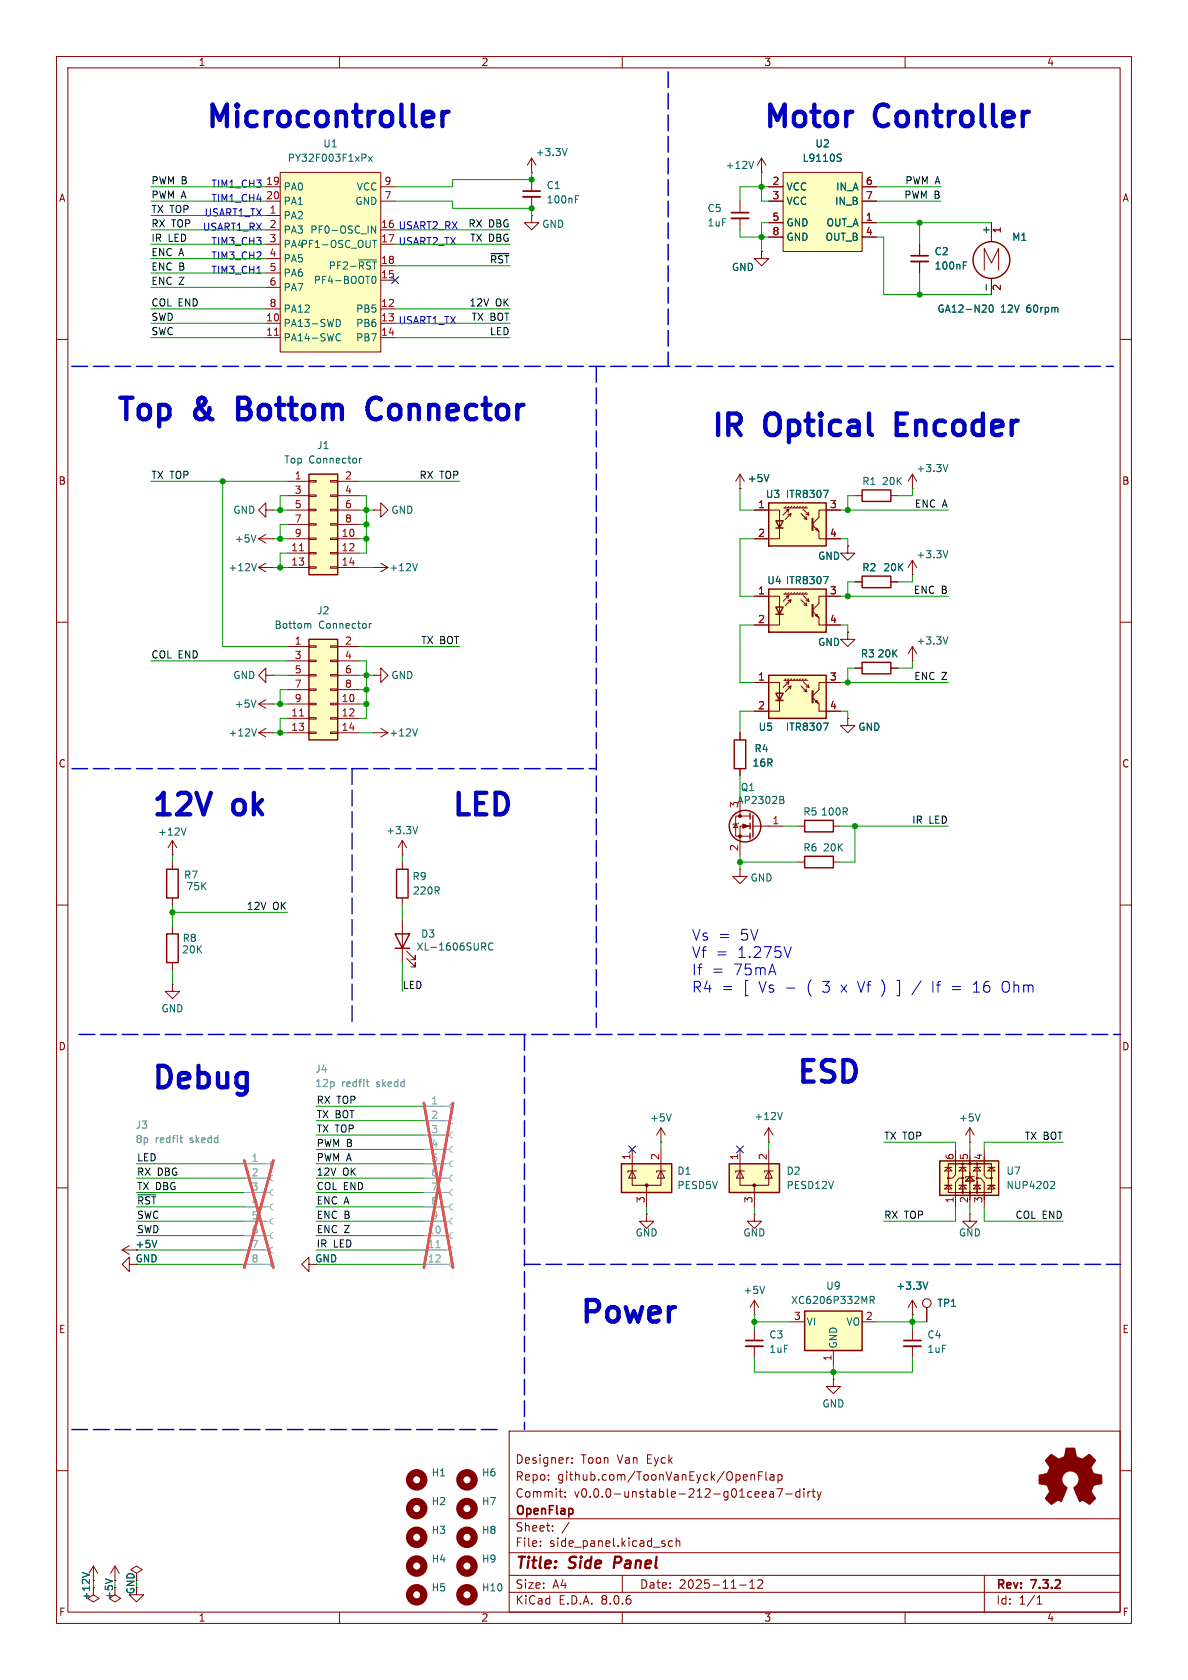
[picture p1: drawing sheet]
<svg xmlns="http://www.w3.org/2000/svg" width="210mm" height="297mm" viewBox="0 0 210 297" stroke-linecap="round" stroke-linejoin="round" font-family="sans-serif">
<g fill="none" stroke="#840000" stroke-width=".18">
<path d="M10 10h190v277h-190zM12 12h186v273h-186zM60 10v2M110 10v2M160 10v2M10 60h2M198 60h2M10 110h2M198 110h2M10 160h2M198 160h2M10 210h2"/>
<path d="M198 210h2M10 260h2M90 253h108v32h-108zM100.5 257.7h.1M101.1 258.5v.2M101.1 257.8v.1M198 260h2M90 278.5h108M90 274.5h108M90 268.5h108M95.5 273.2v.2M95.5 272.5v.1"/>
<path d="M97.7 270.5v.2M97.7 269.8v.1M98.8 263.7h.6M99.3 264.7h.1M99.9 264.5v.2M99.9 263.8v.1M100.6 269.1l-1.3 1.9M110 278.5v3M118.9 272.5l-.4-.1-.3 .3v.4l.1 .2h.6M119.5 272.5l.3-.1 .3 .1 .1 .9M119.5 271.9v1.5M132.5 279.7l.5-.4v1.5"/>
<path d="M132.7 260.7v1M132.7 260.8l.3-.1 .3 .1 .1 .9M134 279.4l.5-.1 .3 .1v.3l-.9 1.1h.9M134.1 260.9h.5M134.8 260.2h-.7v1.5M135 263.7l.4 .1 .1 .2-.7 .2M135.4 260.2v1.3l.2 .2M135.4 264.6l-.4 .1M136.1 263.8h.6l.1 .9M136.2 260.8h.5l.1 .9M136.8 264l-.5 .1a.29 .29 0 0 0-.3 .3 .29 .29 0 0 0 .3 .3l.5-.1M136.8 261l-.5 .1a.29 .29 0 0 0-.2 .3 .29 .29 0 0 0 .2 .3l.5-.1"/>
<path d="M137.3 263.2h1l-.6 1.5M137.5 260.8l.5-.1 .2 .3v.4l-.1 .2h-.6M137.5 260.7v1.5M138.9 264.1h1.1M141.4 263.8l-.4-.1-.3 .3v.4l.1 .2h.6M141.4 263.2v1.5M142.1 263.2v.1M142.1 263.7v1M142.8 263.7v1M143.2 263.7l-.2 .1-.2 .2M143.5 263.7h.6M143.8 263.2v1.3l.3 .2"/>
<path d="M144.5 263.7l.3 1M144.8 264.7l-.1 .3-.2 .2M145.2 263.7l-.4 1M174 278.5v6.5M60 285v2M90 281.5h108M110 285v2M130.8 280.2h1.1M132.5 280.8h.9M160 285v2M183.3 283.6h.9M183.3 282.5l.5-.4v1.5"/>
</g>
<path d="M108.7 275.2l-.2 2" fill="none" stroke="#840000" stroke-width=".4"/>
<path d="M128.9 205.7h8.9v5.1h-8.9z" fill="#ffffc2"/>
<path d="M128.9 205.7h8.9v5.1h-8.9z" fill="none" stroke="#840000" stroke-width=".25"/>
<g fill="#840000" stroke="#840000" stroke-width=".18">
<path d="M185.3 257.6l.6-.5 .8 .6a.62 .62 0 0 0 1.1 0l.2-.1a1.62 1.62 0 0 0 .4-1.4l.1-.2h1.5l.1 .8a.74 .74 0 0 0 .7 1l.5 .2 1.3-.9 1 1-.4 .7a.75 .75 0 0 0-.1 1.2l.2 .5 1.5 .3v1.5l-1.4 .3-.1 .1a1.23 1.23 0 0 0-.3 1.2l.7 1-.1 .1-1 1-.8-.6a.54 .54 0 0 0-.9 .1l-1.1-2.4a2.33 2.33 0 0 0 .9-1.9 1.54 1.54 0 0 0-2.5-.7 1.54 1.54 0 0 0 .4 2.5l-1 2.5a.69 .69 0 0 0-1.1 .1l-.6 .4-1.1-1.1 .8-1.2-.3-.5a.71 .71 0 0 0-.9-.8l-.7-.1v-1.5l.4-.1a1.11 1.11 0 0 0 1.3-.7 .72 .72 0 0 0-.2-1.2l-.4-.6z"/>
<circle cx="133.3" cy="209.5" r=".25"/>
</g>
<g fill="none" stroke="#840000" stroke-width=".18">
<path d="M94 38.1v1.3h1.2l-1.2 1.2-1.3-1.2h1.3M94 38.1h.1M94 30.5h.1M94 27.9v2.6M94 31.8v2M94 34.8v2M94 27.9l-.8 1.3M94 27.9l.7 1.3M130.8 207v2.6h5.1v-2.6M130.8 207l.6 1.3h-1.2zM130.8 203.2v3.8M131.6 207h-1.6v.3"/>
<path d="M133.3 209.6v3.8M135.9 207l.6 1.3h-1.2zM135.9 203.2v3.8M136.7 207h-1.6v.3M161.3 234.9v2.1M161.3 238v2"/>
</g>
<path d="M92.5 34.8h3M159.8 238h3" fill="none" stroke="#840000" stroke-width=".33"/>
<path d="M92.5 33.8h3M159.8 237h3" fill="none" stroke="#840000" stroke-width=".3"/>
<path d="M100.3 26.2l-.5 1.3M101.7 35.2h.4M101.7 34.6h.6" fill="none" stroke="#006464" stroke-width=".18"/>
<path d="M142.2 231.8h10.2v7h-10.2z" fill="#ffffc2"/>
<path d="M142.2 231.8h10.2v7h-10.2z" fill="none" stroke="#840000" stroke-width=".25"/>
<g fill="none" stroke="#840000" stroke-width=".18">
<path d="M134.6 44.5v1.2h1.3l-1.3 1.3-1.3-1.3h1.3M134.6 44.5h.1M116.8 199.4l-.7 1.3M116.8 199.4v2.5M116.8 199.4l.8 1.3M116.8 201.9h.1M133.3 214.6v1.3h1.3l-1.3 1.3-1.2-1.3h1.2M133.3 214.6h.1M133.3 232.4h.1M133.3 229.9v2.5M133.3 234.9v2.1M133.3 238v2"/>
<path d="M133.3 229.9l-.7 1.2M133.3 229.9l.8 1.2M139.7 233.7h2.5M147.3 238.8v2.5M152.4 233.7h2.5M161.3 232.4h.1M161.3 229.9l-.8 1.2M161.3 229.9v2.5M161.3 229.9l.8 1.2M163.8 231.1v2.6"/>
<circle cx="163.8" cy="230.4" r=".76"/>
</g>
<path d="M118.7 196.9l-.5 1.3M135.2 227.4l-.5 1.3M153.8 229.8h.6l.1-.2v-.3l-.7-.1v1.2M154.1 229.8l.4 .6M164 226.6l-.4 1.3" fill="none" stroke="#006464" stroke-width=".18"/>
<path d="M131.8 238h3.1" fill="none" stroke="#840000" stroke-width=".33"/>
<path d="M131.8 237h3.1" fill="none" stroke="#840000" stroke-width=".3"/>
<path d="M166.1 205.2h10.4v6.1h-10.4z" fill="#ffffc2"/>
<path d="M29.5 153.7h2v5.1h-2zM142.2 145h5.1v2.1h-5.1zM166.1 205.2h10.4v6.1h-10.4z" fill="none" stroke="#840000" stroke-width=".25"/>
<g fill="none" stroke="#840000" stroke-width=".18">
<path d="M130.8 35.6v2M130.8 38.6v2M130.8 86.4h.1M130.8 83.8v2.6M130.8 83.8l-.8 1.3M130.8 83.8l.8 1.3M47 119.4v-1.3l-1.3 1.3 1.3 1.3v-1.3h1.3M48.3 119.4h.1M45.7 124.5l1.3 .7M45.7 124.5h2.6M45.7 129.5l1.3 .8M45.7 129.5h2.6"/>
<path d="M47 123.7l-1.3 .8M47 128.8l-1.3 .7M48.3 124.5h.1M48.3 129.5h.1M30.5 151.1h.1M30.5 148.6l-.8 1.3M30.5 148.6v2.5M30.5 152.4v1.3M30.5 158.8v1.2M30.5 148.6l.7 1.3M141 146.1h1.2M147.3 146.1h1.3"/>
<path d="M114.3 214.6v1.3h1.3l-1.3 1.3-1.3-1.3h1.3M114.3 214.6h.1M167 209.6h1.3M167 206.4h1.3M167.6 209.6l.7 .6h-1.3zM167.6 206.4l.7 .6h-1.3zM167.6 205.7h7.7v5.1h-7.7zM168.9 204.5v3.1l-.5 .7h-.9M168.9 203.2v2.5M168.9 210.8v2.6M169.5 207l.7-.6 .6 .6zM169.5 209.6h1.3"/>
<path d="M169.5 206.4h1.3M170.2 208.3h-.7l-.6 .7v3.1M170.2 209.6l.6 .6h-1.3zM170.2 205.7v5.1M171.4 208l.8 .8h-1.5zM171.4 214.6v1.3h1.3l-1.3 1.3-1.2-1.3h1.2M171.4 214.6h.1M171.4 203.2v10.2M172.1 210.2l.6-.6 .7 .6zM172.1 207l.6-.6 .7 .6zM172.1 209.6h1.3M172.1 206.4h1.3"/>
<path d="M172.2 208h-1.5v.3M172.6 208.3h.8l.6 .7v3.1M172.7 205.7v5.1M174 204.5v3.3l.4 .5h.9M174 203.2v2.5M174 210.8v2.6M174.6 209.6h1.3M174.6 206.4h1.3M175.3 209.6l.6 .6h-1.3zM175.3 206.4l.6 .6h-1.3zM147.3 243.8v1.3h1.3l-1.3 1.3-1.3-1.3h1.3M147.3 243.8h.1"/>
<circle cx="167.6" cy="208.3" r=".13"/>
<circle cx="170.2" cy="205.7" r=".13"/>
<circle cx="170.2" cy="208.3" r=".13"/>
<circle cx="170.2" cy="210.8" r=".13"/>
<circle cx="171.4" cy="210.8" r=".13"/>
<circle cx="171.4" cy="205.7" r=".13"/>
<circle cx="172.7" cy="210.8" r=".13"/>
<circle cx="172.7" cy="208.3" r=".13"/>
<circle cx="172.7" cy="205.7" r=".13"/>
<circle cx="175.3" cy="208.3" r=".13"/>
</g>
<path d="M135.9 83.9l-.4 1.3M45.2 123.8l-.4 1.2M45.3 128.8l-.4 1.3M32.9 146.4l-.4 1.2M185.9 208.9h.4l.1 .3-.7 .9h.7" fill="none" stroke="#006464" stroke-width=".18"/>
<path d="M129.3 38.6h3" fill="none" stroke="#840000" stroke-width=".33"/>
<path d="M129.3 37.6h3" fill="none" stroke="#840000" stroke-width=".3"/>
<path d="M135.9 88.9h10.1v7.6h-10.1z" fill="#ffffc2"/>
<path d="M135.9 88.9h10.1v7.6h-10.1zM137.2 92.1h1.2l-.6 1.2zM137.2 93.3h1.2" fill="none" stroke="#840000" stroke-width=".25"/>
<g fill="none" stroke="#840000" stroke-width=".18">
<path d="M133.3 90.2h4.5v5.1h-4.5M138.6 89.8h4.1M138.9 90.2l.5-.2-1 1.1M138.9 89.5l-.2 .3M139.3 90.9l.5-.1-1 1M139.4 89.5l-.2 .3M139.4 90l-.1 .6M139.8 90.8l-.1 .5M140 89.5l-.3 .3M140.5 89.5l-.3 .3M141 89.5l-.3 .3M141.5 89.5l-.3 .3"/>
<path d="M141.6 90.8l1 1-.1-.5M142 90l1 1.1-.1-.5M142 89.5l-.3 .3M142.1 91.7l.5 .1M142.5 89.5l-.3 .3M142.5 90.9l.5 .2M143.6 92.8l1.2 1.2v1.3h3.8M144.1 93.6l.3-.3 .3 .6zM148.6 90.2h-3.8v1.2l-1.2 1.2"/>
</g>
<path d="M143.6 91.7v2" fill="none" stroke="#840000" stroke-width=".36"/>
<path d="M145.6 86.7h.8l-.5 1.3" fill="none" stroke="#006464" stroke-width=".18"/>
<path d="M135.9 104.1h10.1v7.7h-10.1z" fill="#ffffc2"/>
<path d="M135.9 104.1h10.1v7.7h-10.1zM137.2 107.3h1.2l-.6 1.3zM137.2 108.6h1.2" fill="none" stroke="#840000" stroke-width=".25"/>
<g fill="none" stroke="#840000" stroke-width=".18">
<path d="M45.7 95.3l1.3 .7M45.7 95.3h2.6M47 90.2v-1.3l-1.3 1.3 1.3 1.2v-1.2h1.3M47 99.6l-1.3 .7M47 94.5l-1.3 .8M48.3 90.2h.1M48.3 95.3h.1M66 90.2h1.3v-1.3l1.3 1.3-1.3 1.2v-1.2M66 90.2h.1M67.3 99.6l1.3 .7M45.7 100.3h2.6M45.7 100.3l1.3 .8"/>
<path d="M48.3 100.3h.1M66 100.3h.1M66 100.3h2.6M68.6 100.3l-1.3 .8M133.3 105.4h4.5v5.1h-4.5M138.6 105h4.1M138.9 105.4l.5-.1-1 1M138.9 104.8l-.2 .2M139.3 106.2l.5-.2-1 1.1M139.4 104.8l-.2 .2M139.4 105.3l-.1 .5M139.8 106l-.1 .6"/>
<path d="M140 104.8l-.3 .2M140.5 104.8l-.3 .2M141 104.8l-.3 .2M141.5 104.8l-.3 .2M141.6 106l1 1.1-.1-.5M142 105.3l1 1-.1-.5M142 104.8l-.3 .2M142.1 106.9l.5 .2M142.5 104.8l-.3 .2M142.5 106.2l.5 .1M143.6 108.1l1.2 1.1v1.3h3.8M144.1 108.8l.3-.2 .3 .5z"/>
<path d="M148.6 105.4h-3.8v1.3l-1.2 1.1"/>
</g>
<path d="M143.6 106.9v2.1" fill="none" stroke="#840000" stroke-width=".36"/>
<path d="M45.2 94.6l-.4 1.2M45.3 99.6l-.4 1.3M73.8 99.6l-.4 1.3M145.6 101.9h.8l-.5 1.3" fill="none" stroke="#006464" stroke-width=".18"/>
<path d="M54.6 113h5.1v17.8h-5.1z" fill="#ffffc2"/>
<g fill="none" stroke="#840000" stroke-width=".18">
<path d="M50.8 114.3h3.8M50.8 116.8h3.8M50.8 119.4h3.8M54.6 119.3h1.3v.2h-1.3zM54.6 116.7h1.3v.3h-1.3zM54.6 114.2h1.3v.2h-1.3zM58.4 119.3h1.3v.2h-1.3zM58.4 116.7h1.3v.3h-1.3zM58.4 114.2h1.3v.2h-1.3zM59.7 114.3h3.8M59.7 116.8h3.8M59.7 119.4h3.8"/>
<path d="M50.8 124.5h3.8M50.8 127h3.8M50.8 129.5h3.8M50.8 121.9h3.8M54.6 129.4h1.3v.3h-1.3zM54.6 126.9h1.3v.2h-1.3zM54.6 124.3h1.3v.3h-1.3zM54.6 121.8h1.3v.2h-1.3zM58.4 129.4h1.3v.3h-1.3zM58.4 126.9h1.3v.2h-1.3zM58.4 124.3h1.3v.3h-1.3zM58.4 121.8h1.3v.2h-1.3z"/>
<path d="M59.7 124.5h3.8M59.7 127h3.8M59.7 129.5h3.8M59.7 121.9h3.8"/>
</g>
<path d="M54.6 113h5.1v17.8h-5.1z" fill="none" stroke="#840000" stroke-width=".25"/>
<path d="M52.9 126.6h.8" fill="none" stroke="#a90000" stroke-width=".18"/>
<path d="M54.5 110.3h.4v.8M65.3 110.2v.9M65.6 110.2l-.3 .3" fill="none" stroke="#006464" stroke-width=".18"/>
<path d="M54.6 83.8h5.1v17.8h-5.1z" fill="#ffffc2"/>
<g fill="none" stroke="#840000" stroke-width=".18">
<path d="M50.8 85.1h3.8M50.8 95.3h3.8M50.8 97.8h3.8M50.8 87.6h3.8M50.8 90.2h3.8M50.8 92.7h3.8M54.6 97.7h1.3v.2h-1.3zM54.6 95.1h1.3v.3h-1.3zM54.6 92.6h1.3v.2h-1.3zM54.6 90h1.3v.3h-1.3zM54.6 87.5h1.3v.3h-1.3zM54.6 85h1.3v.2h-1.3z"/>
<path d="M58.4 97.7h1.3v.2h-1.3zM58.4 95.1h1.3v.3h-1.3zM58.4 92.6h1.3v.2h-1.3zM58.4 90h1.3v.3h-1.3zM58.4 87.5h1.3v.3h-1.3zM58.4 85h1.3v.2h-1.3zM59.7 85.1h3.8M59.7 95.3h3.8M59.7 97.8h3.8M59.7 87.6h3.8M59.7 90.2h3.8M59.7 92.7h3.8"/>
<path d="M50.8 100.3h3.8M54.6 100.2h1.3v.3h-1.3zM58.4 100.2h1.3v.3h-1.3zM59.7 100.3h3.8"/>
</g>
<path d="M54.6 83.8h5.1v17.8h-5.1z" fill="none" stroke="#840000" stroke-width=".25"/>
<path d="M52.9 97.4h.8" fill="none" stroke="#a90000" stroke-width=".18"/>
<path d="M63.6 81v.9M63.9 81l-.3 .3" fill="none" stroke="#006464" stroke-width=".18"/>
<path d="M49.5 30.5h17.8v31.7h-17.8z" fill="#ffffc2"/>
<g fill="none" stroke="#840000" stroke-width=".18">
<path d="M47 38.1h2.5M47 33h2.5M47 35.6h2.5M49.5 30.5h17.8v31.7h-17.8zM67.3 33h2.5M67.3 35.6h2.5M47 57.2h2.5M47 59.7h2.5M47 54.6h2.5M47 43.2h2.5M47 40.6h2.5M47 45.7h2.5"/>
<path d="M47 48.3h2.5M47 50.8h2.5M67.3 57.2h2.5M67.3 59.7h2.5M67.3 54.6h2.5M67.3 49.5h2.5M67.3 43.2h2.5M67.3 47h2.5"/>
</g>
<path d="M65.1 27.7l.7 .8M65.8 27.7l-.7 .8M66.4 39.9v1.3l-.7-1.3v1.3M59.5 56.5a.64 .64 0 0 1 .7 .6 .64 .64 0 0 1-.7 .6M60.2 59.1l-.4-.1-.3 .2M63.4 45.9h3.2M65.9 49l.1-.2a.68 .68 0 0 1 .5 .7 .68 .68 0 0 1-.5 .6l-.1-.1-.2-.4zM65.9 42.5h.7M66.2 42.5v1.3M59.5 60.1l.3 .2 .4-.2" fill="none" stroke="#006464" stroke-width=".18"/>
<path d="M48.5 59.3h.7" fill="none" stroke="#a90000" stroke-width=".18"/>
<path d="M109.9 205.7h8.8v5.1h-8.8z" fill="#ffffc2"/>
<g fill="none" stroke="#840000" stroke-width=".25">
<path d="M132.6 143.8v1M132.6 145.5v1.1M132.6 147.3v1M133.1 144.1v3.9M142.2 151.4h5.1v2h-5.1zM109.9 205.7h8.8v5.1h-8.8z"/>
<circle cx="131.7" cy="146" r="2.79"/>
</g>
<g fill="#840000" stroke="#840000" stroke-width=".18">
<path d="M131.3 145.7l1 .4-1 .3z"/>
<circle cx="114.3" cy="209.5" r=".25"/>
<circle cx="130.8" cy="147.8" r=".25"/>
<circle cx="130.8" cy="144.3" r=".25"/>
</g>
<g fill="none" stroke="#840000" stroke-width=".18">
<path d="M130 145.7l.4 .6h-.7zM130.6 145.5l-.2 .2h-.7l-.2 .1M130.8 141v3.3M132.6 146.1h-1.8v5M132.6 144.3h-2.6v3.5h2.6M133.1 146.1h5.3M141 152.4h1.2M147.3 152.4h1.3M111.8 207v2.6h5v-2.6M111.8 207l.6 1.3h-1.3zM111.8 203.2v3.8M112.5 207h-1.5v.3"/>
<path d="M114.3 209.6v3.8M116.8 207l.7 1.3h-1.3zM116.8 203.2v3.8M117.6 207h-1.5v.3"/>
</g>
<path d="M137.9 140.8l.6 .1v.3l-.2 .2M137.9 141.4h.4M138.3 141.4l.3 .2-.1 .3-.6 .2" fill="none" stroke="#006464" stroke-width=".18"/>
<path d="M135.9 119.4h10.1v7.6h-10.1z" fill="#ffffc2"/>
<path d="M135.9 119.4h10.1v7.6h-10.1zM129.8 130.8h2v5.1h-2zM137.2 122.6h1.2l-.6 1.2zM137.2 123.8h1.2" fill="none" stroke="#840000" stroke-width=".25"/>
<g fill="none" stroke="#840000" stroke-width=".18">
<path d="M134.6 30.5h.1M134.6 27.9l-.7 1.3M134.6 27.9v2.6M134.6 27.9l.8 1.3M149.9 111.8v1.2h1.2l-1.2 1.3-1.3-1.3h1.3M149.9 111.8h.1M130.8 129.5v1.3M130.8 135.9v1.3M133.3 120.7h4.5v5h-4.5M138.6 120.3h4.1M138.9 120.7l.5-.2-1 1M138.9 120l-.2 .3"/>
<path d="M139.3 121.4l.5-.1-1 1M139.4 120l-.2 .3M139.4 120.5l-.1 .5M139.8 121.3l-.1 .5M140 120l-.3 .3M140.5 120l-.3 .3M141 120l-.3 .3M141.5 120l-.3 .3M141.6 121.3l1 1-.1-.5M142 120.5l1 1-.1-.5M142 120l-.3 .3M142.1 122.2l.5 .1"/>
<path d="M142.5 120l-.3 .3M142.5 121.4l.5 .1M143.6 123.3l1.2 1.2v1.2h3.8M144.1 124.1l.3-.3 .3 .5zM148.6 120.7h-3.8v1.2l-1.2 1.2M149.9 127v1.3h1.2l-1.2 1.2-1.3-1.2h1.3M149.9 127h.1M130.8 153.7v1.2h1.3l-1.3 1.3-1.3-1.3h1.3M130.8 153.7h.1M135.9 199.4l-.8 1.3M135.9 199.4v2.5M135.9 199.4l.8 1.3"/>
<path d="M171.4 199.4l-.7 1.3M171.4 199.4v2.5M171.4 199.4l.8 1.3M135.9 201.9h.1M171.4 201.9h.1M16.5 280.7v1.2l1 .7-1 .6-1-.6 1-.7"/>
</g>
<path d="M143.6 122.2v2" fill="none" stroke="#840000" stroke-width=".36"/>
<path d="M133.2 28.5l-.4 1.3M145.6 127.8h.8l-.5 1.3M138.3 196.7l-.4 1.2M173.3 196.9l-.5 1.3" fill="none" stroke="#006464" stroke-width=".18"/>
<g fill="none" stroke="#9c9b98" stroke-width=".18">
<path d="M74.9 198.1h4.6M74.9 195.6h4.6M80 197.6l-.3 .2-.2 .3 .2 .4 .3 .1M80 195.1l-.3 .1-.2 .4 .2 .3 .3 .2M74.9 218.4h4.6M74.9 215.9h4.6M74.9 213.4h4.6M74.9 210.8h4.6M74.9 208.3h4.6M74.9 205.7h4.6M74.9 203.2h4.6M74.9 200.7h4.6"/>
<path d="M80 217.9l-.3 .2-.2 .3 .2 .4 .3 .1M80 215.4l-.3 .1-.2 .4 .2 .4 .3 .1M80 212.9l-.3 .1-.2 .4 .2 .3 .3 .2M80 210.3l-.3 .2-.2 .3 .2 .4 .3 .1M80 207.8l-.3 .1-.2 .4 .2 .3 .3 .2M80 205.2l-.3 .2-.2 .3 .2 .4 .3 .1M80 202.7l-.3 .1-.2 .4 .2 .4 .3 .1M80 200.2l-.3 .1-.2 .4 .2 .3 .3 .2M74.9 223.5h4.6M74.9 221h4.6M80 223l-.3 .2-.2 .3 .2 .4 .3 .1M80 220.5l-.3 .1-.2 .4 .2 .3 .3 .2"/>
</g>
<path d="M77.1 220.6h.7" fill="none" stroke="#a5a4a2" stroke-width=".18"/>
<path d="M64.7 191.2h.5M64.9 190.8v1.1l.3 .2" fill="none" stroke="#939391" stroke-width=".18"/>
<path d="M74.9 195l5.2 29.1M80.1 195l-5.2 29.1" fill="none" stroke="#e75356" stroke-width=".46"/>
<circle cx="82.5" cy="271.8" r="1.27" fill="none" stroke="#840000" stroke-width="1.3"/>
<path d="M138.4 30.5h14v14h-14z" fill="#ffffc2"/>
<g fill="none" stroke="#840000" stroke-width=".18">
<path d="M135.9 39.4h2.5M135.9 33h2.5M135.9 35.6h2.5M138.4 30.5h14v14h-14zM152.4 39.4h2.5M152.4 33h2.5M152.4 35.6h2.5M175.3 39.4v3.3M134.6 44.5h.1M135.9 41.9h2.5M152.4 41.9h2.5M162.6 43.2v2"/>
<path d="M162.6 46.2v2.1M174 47.8v-3.9l1.3 2.6 1.2-2.6v3.9M175.3 49.2v2.9M130.8 86.4h.1M133.3 90.2h2.6M133.3 95.3h2.6M146 90.2h2.6M146 95.3h2.6M149.9 96.5v1.3h1.2l-1.2 1.3-1.3-1.3h1.3M149.9 96.5h.1M151.1 87.6h1.3M157.5 87.6h1.2"/>
<path d="M161.3 86.4h.1M161.3 83.8v2.6M161.3 99.1v2.5M161.3 83.8l-.8 1.3M161.3 83.8l.8 1.3M161.3 99.1l-.8 1.2M161.3 99.1l.8 1.2M66 119.4h1.3v-1.3l1.3 1.3-1.3 1.3v-1.3M66 119.4h.1M133.3 105.4h2.6M133.3 110.5h2.6M146 105.4h2.6"/>
<path d="M146 110.5h2.6M149.9 111.8h.1M151.1 102.9h1.3M151.1 118.1h1.3M157.5 102.9h1.2M157.5 118.1h1.2M161.3 116.8h.1M161.3 101.6h.1M161.3 114.3l-.8 1.3M161.3 114.3v2.5M161.3 114.3l.8 1.3M66 129.5h.1"/>
<path d="M66 129.5h2.6M67.3 128.8l1.3 .7M68.6 129.5l-1.3 .8M130.8 129.5v1.3M130.8 135.9v1.3M133.3 120.7h2.6M133.3 125.7h2.6M146 120.7h2.6M146 125.7h2.6M149.9 127h.1M71.1 151.1h.1M71.1 148.6v2.5"/>
<path d="M71.1 152.4v1.3M71.1 158.8v1.2M71.1 148.6l-.7 1.3M71.1 148.6l.8 1.3M30.5 174v1.3h1.2l-1.2 1.2-1.3-1.2h1.3M30.5 174h.1M30.5 163.8v1.3M30.5 170.2v1.3M71.1 162.6v7.6M71.9 169.4l1.5 1.5v-.7v.7h-.8M71.9 168.1l1.5 1.6v-.8v.8h-.8M21.6 221l1.3 .7"/>
<path d="M21.6 221h2.5M22.9 223.5v-1.3l-1.3 1.3 1.3 1.3v-1.3h1.2M22.9 220.2l-1.3 .8M54.6 223.5v-1.3l-1.3 1.3 1.3 1.3v-1.3h1.3M161.3 232.4h.1M163.8 231.1v2.6M16.5 276.9l-.8 1.2M16.5 276.9v2.5M16.5 276.9l.8 1.2M20.3 276.9l-.7 1.2M20.3 276.9v2.5M20.3 276.9l.8 1.2"/>
<path d="M24.1 278.1l1-.6-1-.6-1 .6 1 .6v1.3M20.3 280.7v1.2l1 .7-1 .6-1-.6 1-.7M24.1 280.7v1.2h1.3l-1.3 1.3-1.2-1.3h1.2"/>
</g>
<g fill="none" stroke="#006464" stroke-width=".18">
<path d="M148.2 27.9l.4 .1 .1 .3-.2 .2h-.3M148.2 27.2l.5 .1M170.3 46.9h.4M170.3 46.3h.6M174.4 50.3v1M175 54l.2-.1a.68 .68 0 0 1 .4 .7 .68 .68 0 0 1-.4 .6l-.2-.1-.1-.4zM135.9 83.9l-.4 1.3M145.6 86.7h.8l-.5 1.3M167.6 82.1l-.5 1.3M167.6 97.4l-.5 1.2M145.6 101.9h.8l-.5 1.3M167.6 112.6l-.5 1.3"/>
<path d="M73.8 128.8l-.4 1.3M145.6 127.8h.8l-.5 1.3M73.8 146.1l-.4 1.3M85.4 167.4l.5 .6M85.7 166.8l.2 .1-.2 .4M87.1 166.8a.6 .6 0 0 0-.8 .4 .6 .6 0 0 0 .6 .8l.2-.2M27.7 219.3l-.4 1.2M164 226.6l-.4 1.3M14.5 278l1.3 .4M18.6 279.1l1.3 .4"/>
</g>
<g fill="none" stroke="#840000" stroke-width="1.3">
<circle cx="73.7" cy="276.9" r="1.27"/>
<circle cx="73.7" cy="271.8" r="1.27"/>
<circle cx="73.7" cy="261.6" r="1.27"/>
<circle cx="73.7" cy="266.7" r="1.27"/>
<circle cx="82.5" cy="276.9" r="1.27"/>
<circle cx="82.5" cy="261.6" r="1.27"/>
<circle cx="82.5" cy="266.7" r="1.27"/>
<circle cx="73.7" cy="281.9" r="1.27"/>
<circle cx="82.5" cy="281.9" r="1.27"/>
</g>
<g fill="none" stroke="#9c9b98" stroke-width=".18">
<path d="M74.9 195.6h3.8M74.9 198.1h3.8M43.2 218.4h4.6M43.2 215.9h4.6M43.2 213.4h4.6M43.2 210.8h4.6M43.2 208.3h4.6M43.2 205.7h4.6M48.3 217.9l-.4 .2-.1 .3 .1 .4 .4 .1M48.3 215.4l-.4 .1-.1 .4 .1 .4 .4 .1M48.3 212.9l-.4 .1-.1 .4 .1 .3 .4 .2M48.3 210.3l-.4 .2-.1 .3 .1 .4 .4 .1"/>
<path d="M48.3 207.8l-.4 .1-.1 .4 .1 .3 .4 .2M48.3 205.2l-.4 .2-.1 .3 .1 .4 .4 .1M74.9 218.4h3.8M74.9 215.9h3.8M74.9 213.4h3.8M74.9 210.8h3.8M74.9 208.3h3.8M74.9 205.7h3.8M74.9 200.7h3.8M74.9 203.2h3.8M43.2 223.5h4.6M43.2 221h4.6"/>
<path d="M48.3 223l-.4 .2-.1 .3 .1 .4 .4 .1M48.3 220.5l-.4 .1-.1 .4 .1 .3 .4 .2M74.9 223.5h3.8M74.9 221h3.8"/>
</g>
<path d="M64.7 191.2h.5M64.9 190.8v1.1l.3 .2M31.8 201.2h.5M32 200.7v1.1l.3 .2" fill="none" stroke="#939391" stroke-width=".18"/>
<path d="M74.9 195l5.2 29.1M80.1 195l-5.2 29.1M43.2 205.2l5.1 18.9M48.3 205.2l-5.1 18.9" fill="none" stroke="#e75356" stroke-width=".46"/>
<g fill="none" stroke="#840000" stroke-width=".25">
<path d="M152.4 86.6h5.1v2h-5.1zM152.4 101.9h5.1v2h-5.1zM152.4 117.1h5.1v2h-5.1zM70.1 153.7h2v5.1h-2zM29.5 165.1h2v5.1h-2zM69.8 165.1h2.6l-1.3 2.5zM69.8 167.6h2.6"/>
<circle cx="175.3" cy="46" r="3.3"/>
</g>
<path d="M161 46.2h3.1" fill="none" stroke="#840000" stroke-width=".33"/>
<path d="M161 45.2h3.1" fill="none" stroke="#840000" stroke-width=".3"/>
<path d="M86.7 44.9h3.2M24.4 211.2h3.2" fill="none" stroke="#0f0f0f" stroke-width=".18"/>
<path d="M76 19.8l.4 .1 .2 .8-1.8 .3M78.2 19.8v2.5M79.3 19.8a.97 .97 0 0 0-1.1 .7M181.5 19.8h.4M76.4 22.1l-.4 .2M66.6 70.3a1.68 1.68 0 0 0-1.6 2.2 1.54 1.54 0 0 0 1.6 1.6" fill="none" stroke="#0000c2" stroke-width=".76"/>
<path d="M45.4 48.3h.7M139.9 167.4l-.7 1.9M172.1 175.4h1.1M172.4 173.8l-.3 .2M177.4 173.6a1.35 1.35 0 0 0 0 1.7" fill="none" stroke="#0000c2" stroke-width=".18"/>
<path d="M118.1 12.7v52.1M12.7 64.8h184.1M105.4 64.8v116.8M12.7 135.9h92.7M62.2 135.9v45.7M14 182.9h184.1M92.7 182.9v69.8M92.7 223.5h105.4M12.7 252.7h76.2" fill="none" stroke="#0000c2" stroke-width=".25" stroke-dasharray="2.8 1"/>
<g fill="none" stroke="#009600" stroke-width=".18">
<path d="M26.7 33h20.3M26.7 35.6h20.3M26.7 38.1h20.3M69.8 35.6h10.2v1.2h14v1.3M94 30.5v1.3h-14v1.2h-10.2M134.6 30.5v5.1h1.3M135.9 33h-5.1v2.6M135.9 39.4h-1.3v5.1M154.9 33h11.5M154.9 39.4h20.4M154.9 35.6h11.5M162.6 39.4v3.8"/>
<path d="M26.7 43.2h20.3M26.7 40.6h20.3M26.7 57.2h20.3M26.7 48.3h20.3M26.7 59.7h20.3M26.7 50.8h20.3M26.7 54.6h20.3M26.7 45.7h20.3M69.8 43.2h20.4M69.8 40.6h20.4M69.8 57.2h20.4M69.8 47h20.4"/>
<path d="M69.8 59.7h20.4M69.8 54.6h20.4M130.8 40.6v1.3h5.1M154.9 41.9h1.3v10.2h19.1M162.6 48.3v3.8M26.7 85.1h24.1M39.4 85.1v29.2h11.4M48.3 95.3h2.5M48.3 90.2h2.5M50.8 87.6h-1.3v2.6M50.8 92.7h-1.3v2.6M50.8 97.8h-1.3v2.5"/>
<path d="M63.5 87.6h1.3v10.2h-1.3M63.5 95.3h1.3M63.5 90.2h2.5M63.5 85.1h17.8M63.5 92.7h1.3M130.8 86.4v3.8h2.5M133.3 95.3h-2.5v10.1h2.5M148.6 95.3h1.3v1.2M148.6 90.2h19M151.1 87.6h-1.2v2.6M161.3 86.4v1.2h-2.6M26.7 116.8h24.1"/>
<path d="M48.3 119.4h2.5M48.3 100.3h2.5M63.5 116.8h1.3v10.2h-1.3M63.5 119.4h2.5M63.5 100.3h2.5M63.5 114.3h17.8M133.3 110.5h-2.5v10.2h2.5M148.6 110.5h1.3v1.3M148.6 105.4h19M151.1 102.9h-1.2v2.5M151.1 118.1h-1.2v2.6M161.3 116.8v1.3h-2.6"/>
<path d="M161.3 101.6v1.3h-2.6M48.3 124.5h2.5M48.3 129.5h2.5M50.8 127h-1.3v2.5M50.8 121.9h-1.3v2.6M63.5 124.5h1.3M63.5 129.5h2.5M63.5 121.9h1.3M130.8 137.2v3.8M133.3 125.7h-2.5v3.8M148.6 125.7h1.3v1.3M148.6 120.7h19"/>
<path d="M30.5 151.1v1.3M71.1 151.1v1.3M130.8 151.1v2.6M130.8 152.4h10.2M138.4 146.1h2.6M148.6 146.1h19M151.1 146.1v6.3h-2.5M30.5 160v3.8M30.5 171.5v2.5M30.5 161.3h20.3M71.1 160v2.6M71.1 170.2v5.1"/>
<path d="M55.9 195.6h19M55.9 198.1h19M24.1 208.3h19.1M24.1 213.4h19.1M24.1 210.8h19.1M24.1 205.7h19.1M24.1 218.4h19.1M24.1 215.9h19.1M55.9 203.2h19M55.9 200.7h19M55.9 208.3h19M55.9 213.4h19"/>
<path d="M55.9 210.8h19M55.9 205.7h19M55.9 218.4h19M55.9 215.9h19M114.3 213.4v1.2M116.8 201.9v1.3M133.3 213.4v1.2M135.9 201.9v1.3M156.2 201.9h12.7v1.3M168.9 213.4v2.5h-12.7M171.4 201.9v1.3M171.4 213.4v1.2"/>
<path d="M174 213.4v2.5h14M188 201.9h-14v1.3M24.1 221h19.1M24.1 223.5h19.1M55.9 221h19M55.9 223.5h19M133.3 233.7h6.4M133.3 232.4v2.5M154.9 233.7h8.9M161.3 232.4v2.5M133.3 240v2.6h28v-2.6M147.3 241.3v2.5"/>
</g>
<path d="M69.2 48.9l1.3 1.2M70.5 48.9l-1.3 1.2M111.2 202.6l1.2 1.2M112.4 202.6l-1.2 1.2M130.2 202.6l1.2 1.2M131.4 202.6l-1.2 1.2" fill="none" stroke="#000084" stroke-width=".18"/>
<path d="M77.1 220.6h.7" fill="none" stroke="#a5a4a2" stroke-width=".18"/>
<g fill="#009600" stroke="#009600" stroke-width=".18">
<circle cx="149.9" cy="90.2" r=".46"/>
<circle cx="162.6" cy="52.1" r=".46"/>
<circle cx="149.9" cy="105.4" r=".46"/>
<circle cx="162.6" cy="39.4" r=".46"/>
<circle cx="94" cy="36.8" r=".46"/>
<circle cx="94" cy="31.8" r=".46"/>
<circle cx="134.6" cy="33" r=".46"/>
<circle cx="49.5" cy="90.2" r=".46"/>
<circle cx="49.5" cy="95.3" r=".46"/>
<circle cx="64.8" cy="92.7" r=".46"/>
<circle cx="64.8" cy="90.2" r=".46"/>
<circle cx="39.4" cy="85.1" r=".46"/>
<circle cx="64.8" cy="95.3" r=".46"/>
<circle cx="49.5" cy="100.3" r=".46"/>
<circle cx="134.6" cy="41.9" r=".46"/>
<circle cx="130.8" cy="152.4" r=".46"/>
<circle cx="149.9" cy="120.7" r=".46"/>
<circle cx="151.1" cy="146.1" r=".46"/>
<circle cx="133.3" cy="233.7" r=".46"/>
<circle cx="161.3" cy="233.7" r=".46"/>
<circle cx="147.3" cy="242.6" r=".46"/>
<circle cx="30.5" cy="161.3" r=".46"/>
<circle cx="49.5" cy="129.5" r=".46"/>
<circle cx="49.5" cy="124.5" r=".46"/>
<circle cx="64.8" cy="124.5" r=".46"/>
<circle cx="64.8" cy="119.4" r=".46"/>
<circle cx="64.8" cy="121.9" r=".46"/>
</g>
<g font-size="5.3" fill="#0000c2">
<text x="35.9" y="23.6">Microcontroller</text>
<text x="134.5" y="23.6">Motor</text>
<text x="154.7" y="23.6">Controller</text>
<text x="20.1" y="75.4">Top</text>
<text x="34.3" y="75.4">&amp;</text>
<text x="43.5" y="75.4">Bottom</text>
<text x="68.1" y="75.4">Connector</text>
<text x="125.3" y="78.2">IR</text>
<text x="135.3" y="78.2">Optical</text>
<text x="159.9" y="78.2">Encoder</text>
<text x="26.3" y="145.3">12V</text>
<text x="41.3" y="145.3">ok</text>
<text x="79.4" y="145.3">LED</text>
<text x="26.3" y="193.6">Debug</text>
<text x="140.4" y="192.5">ESD</text>
<text x="102.1" y="235">Power</text>
</g>
<g font-size="2.8" fill="#840000">
<text x="91" y="277.9">Title:</text>
<text x="100.7" y="277.9">Side</text>
<text x="109.4" y="277.9">Panel</text>
</g>
<g font-size="2.7" fill="#0000c2">
<text x="122.2" y="166.5">Vs =</text>
<text x="130.8" y="166.5">5V</text>
<text x="122.2" y="169.6">Vf =</text>
<text x="122.2" y="172.7">If</text>
<text x="125.7" y="172.7">=</text>
<text x="129.6" y="172.7">75mA</text>
<text x="130.3" y="169.6">1.275V</text>
<text x="122.2" y="175.7">R4</text>
<text x="127.4" y="175.7">=</text>
<text x="131.3" y="175.7">[</text>
<text x="134.2" y="175.7">Vs -</text>
<text x="142.8" y="175.7">(</text>
<text x="145.6" y="175.7">3</text>
<text x="149" y="175.7">x Vf )</text>
<text x="159.1" y="175.7">]</text>
<text x="162" y="175.7">/</text>
<text x="165.5" y="175.7">If</text>
<text x="169" y="175.7">=</text>
<text x="172.9" y="175.7">16</text>
<text x="178.1" y="175.7">Ohm</text>
</g>
<g font-size="2.1" fill="#840000">
<text x="91" y="262">Repo:</text>
<text x="91" y="259">Designer:</text>
<text x="98.5" y="262">github.com/ToonVanEyck/OpenFlap</text>
<text x="102.7" y="259">Toon</text>
<text x="109.2" y="259">Van</text>
<text x="114.5" y="259">Eyck</text>
<text x="91" y="268.2">OpenFlap</text>
<text x="91" y="265">Commit:</text>
<text x="101.5" y="265">v0.0.0-unstable-212-g01ceea7-dirty</text>
<text x="91" y="273.7">File:</text>
<text x="91" y="271">Sheet:</text>
<text x="97.1" y="273.7">side_panel.kicad_sch</text>
<text x="91" y="281.1">Size:</text>
<text x="97.7" y="281.1">A4</text>
<text x="113" y="281.1">Date:</text>
<text x="120" y="281.1">2025-11-12</text>
<text x="176" y="281.3">Rev:</text>
<text x="182.4" y="281.3">7.3.2</text>
<text x="91" y="283.9">KiCad</text>
<text x="98.7" y="283.9">E.D.A.</text>
<text x="106.3" y="283.9">8.0.6</text>
<text x="176" y="283.9">Id:</text>
<text x="180.1" y="283.9">1/1</text>
</g>
<g font-size="1.8" fill="#840000">
<text x="35" y="11.9">1</text>
<text x="85" y="11.9">2</text>
<text x="135" y="11.9">3</text>
<text x="185" y="11.9">4</text>
<text x="10.3" y="35.9">A</text>
<text x="198.4" y="35.9">A</text>
<text x="10.3" y="85.9">B</text>
<text x="198.3" y="85.9">B</text>
<text x="10.3" y="135.9">C</text>
<text x="198.3" y="135.9">C</text>
<text x="10.3" y="185.9">D</text>
<text x="198.3" y="185.9">D</text>
<text x="23.9" y="220.8">+5V</text>
<text x="23.9" y="223.4">GND</text>
<text x="55.6" y="223.4">GND</text>
<text x="10.3" y="235.9">E</text>
<text x="198.3" y="235.9">E</text>
<text x="24" y="281.9" transform="rotate(-90 24 281.9)">GND</text>
<text x="10.3" y="285.9">F</text>
<text x="16.1" y="283.1" transform="rotate(-90 16.1 283.1)">+12V</text>
<text x="20.2" y="283" transform="rotate(-90 20.2 283)">+5V</text>
<text x="35" y="286.9">1</text>
<text x="85" y="286.9">2</text>
<text x="135" y="286.9">3</text>
<text x="185" y="286.9">4</text>
<text x="198.4" y="285.9">F</text>
</g>
<g font-size="1.8" fill="#006464">
<text x="50.8" y="28.8">PY32F003F1xPx</text>
<text x="57" y="26.3">U1</text>
<text x="94.6" y="27.8">+3.3V</text>
<text x="141.8" y="28.8">L9110S</text>
<text x="144" y="26.3">U2</text>
<text x="50" y="33.9">PA0</text>
<text x="63" y="33.9">VCC</text>
<text x="96.5" y="33.6">C1</text>
<text x="128.2" y="30.1">+12V</text>
<text x="138.9" y="33.9">VCC</text>
<text x="147.7" y="33.9">IN_A</text>
<text x="50" y="39">PA2</text>
<text x="50" y="41.5">PA3</text>
<text x="50" y="36.4">PA1</text>
<text x="54.7" y="41.5">PF0-OSC_IN</text>
<text x="62.7" y="36.4">GND</text>
<text x="95.8" y="40.5">GND</text>
<text x="96.5" y="36.2">100nF</text>
<text x="125" y="37.7">C5</text>
<text x="125" y="40.2">1uF</text>
<text x="138.9" y="36.4">VCC</text>
<text x="138.9" y="40.2">GND</text>
<text x="146" y="40.2">OUT_A</text>
<text x="147.5" y="36.4">IN_B</text>
<text x="175" y="41.5" transform="rotate(-90 175 41.5)">+</text>
<text x="50" y="44">PA4PF1-OSC_OUT</text>
<text x="50" y="46.6">PA5</text>
<text x="58" y="47.9">PF2-~{RST}</text>
<text x="138.9" y="42.8">GND</text>
<text x="145.8" y="42.8">OUT_B</text>
<text x="165.1" y="45.3">C2</text>
<text x="165.1" y="47.9">100nF</text>
<text x="178.8" y="42.8">M1</text>
<text x="50" y="49.1">PA6</text>
<text x="50" y="51.7">PA7</text>
<text x="55.4" y="50.4">PF4-BOOT0</text>
<text x="129.3" y="48.1">GND</text>
<text x="50" y="58">PA13-SWD</text>
<text x="50" y="55.5">PA12</text>
<text x="62.8" y="55.5">PB5</text>
<text x="62.8" y="58">PB6</text>
<text x="165.6" y="55.5">GA12-N20</text>
<text x="176.9" y="55.5">12V</text>
<text x="181.6" y="55.5">60rpm</text>
<text x="50" y="60.6">PA14-SWC</text>
<text x="62.8" y="60.6">PB7</text>
<text x="50.2" y="82.1">Top</text>
<text x="54.6" y="82.1">Connector</text>
<text x="56" y="79.6">J1</text>
<text x="161.9" y="83.7">+3.3V</text>
<text x="132.1" y="85.4">+5V</text>
<text x="135.3" y="88.2">U3</text>
<text x="138.8" y="88.2">ITR8307</text>
<text x="152.3" y="86">R1</text>
<text x="155.8" y="86">20K</text>
<text x="41.1" y="91">GND</text>
<text x="69.1" y="91">GND</text>
<text x="40.3" y="101.2">+12V</text>
<text x="41.4" y="96.1">+5V</text>
<text x="68.7" y="101.2">+12V</text>
<text x="144.5" y="99.2">GND</text>
<text x="152.3" y="101.2">R2</text>
<text x="156" y="101.2">20K</text>
<text x="161.9" y="98.9">+3.3V</text>
<text x="135.5" y="103.5">U4 ITR8307</text>
<text x="48.4" y="111.4">Bottom</text>
<text x="56" y="108.8">J2</text>
<text x="56.3" y="111.4">Connector</text>
<text x="144.5" y="114.4">GND</text>
<text x="152.1" y="116.4">R3</text>
<text x="155" y="116.4">20K</text>
<text x="161.9" y="114.1">+3.3V</text>
<text x="41.1" y="120.2">GND</text>
<text x="41.4" y="125.3">+5V</text>
<text x="69.1" y="120.2">GND</text>
<text x="40.3" y="130.4">+12V</text>
<text x="68.7" y="130.4">+12V</text>
<text x="134" y="129.4">U5</text>
<text x="138.8" y="129.4">ITR8307</text>
<text x="151.6" y="129.4">GND</text>
<text x="132.9" y="135.7">16R</text>
<text x="133.3" y="133.2">R4</text>
<text x="130.3" y="142.3">AP2302B</text>
<text x="130.6" y="142.9" transform="rotate(-90 130.6 142.9)">3</text>
<text x="130.9" y="140.1">Q1</text>
<text x="27.8" y="147.9">+12V</text>
<text x="68.2" y="147.7">+3.3V</text>
<text x="141.9" y="144.4">R5</text>
<text x="145" y="144.4">100R</text>
<text x="32.4" y="155.5">R7</text>
<text x="72.8" y="155.8">R9</text>
<text x="141.9" y="150.7">R6</text>
<text x="145.4" y="150.7">20K</text>
<text x="32.9" y="157.6">75K</text>
<text x="72.9" y="158.3">220R</text>
<text x="132.6" y="156.1">GND</text>
<text x="32.2" y="166.7">R8</text>
<text x="74.4" y="166">D3</text>
<text x="32.1" y="168.8">20K</text>
<text x="73.6" y="168.2">XL-1606SURC</text>
<text x="28.4" y="179.2">GND</text>
<text x="114.8" y="198.5">+5V</text>
<text x="133.2" y="198.2">+12V</text>
<text x="169.4" y="198.5">+5V</text>
<text x="119.6" y="207.9">D1</text>
<text x="138.9" y="207.9">D2</text>
<text x="177.8" y="207.9">U7</text>
<text x="119.6" y="210.4">PESD5V</text>
<text x="138.9" y="210.4">PESD12V</text>
<text x="177.8" y="210.4">NUP4202</text>
<text x="112.3" y="218.8">GND</text>
<text x="131.3" y="218.8">GND</text>
<text x="169.4" y="218.8">GND</text>
<text x="131.3" y="229">+5V</text>
<text x="139.7" y="230.7">XC6206P332MR</text>
<text x="145.9" y="228.2">U9</text>
<text x="158.3" y="228.2">+3.3V</text>
<text x="165.6" y="231.2">TP1</text>
<text x="135.9" y="236.8">C3</text>
<text x="135.9" y="239.4">1uF</text>
<text x="142.5" y="234.5">VI</text>
<text x="148.2" y="238.5" transform="rotate(-90 148.2 238.5)">GND</text>
<text x="149.5" y="234.5">VO</text>
<text x="163.8" y="236.8">C4</text>
<text x="163.8" y="239.4">1uF</text>
<text x="145.3" y="249">GND</text>
<text x="76.2" y="261.2">H1</text>
<text x="85.1" y="261.2">H6</text>
<text x="76.2" y="266.3">H2</text>
<text x="85.1" y="266.3">H7</text>
<text x="76.2" y="271.4">H3</text>
<text x="85.1" y="271.4">H8</text>
<text x="76.2" y="281.5">H5</text>
<text x="76.2" y="276.5">H4</text>
<text x="85.1" y="281.5">H10</text>
<text x="85.1" y="276.5">H9</text>
</g>
<g font-size="1.8" fill="#0f0f0f">
<text x="26.7" y="35.2">PWM A</text>
<text x="26.7" y="32.7">PWM B</text>
<text x="159.8" y="35.2">PWM B</text>
<text x="159.9" y="32.7">PWM A</text>
<text x="26.7" y="40.3">RX TOP</text>
<text x="26.7" y="37.7">TX TOP</text>
<text x="82.7" y="40.3">RX DBG</text>
<text x="26.7" y="47.9">ENC B</text>
<text x="26.7" y="42.8">IR</text>
<text x="26.7" y="45.4">ENC A</text>
<text x="29.7" y="42.8">LED</text>
<text x="83" y="42.8">TX DBG</text>
<text x="86.5" y="46.6">~{RST}</text>
<text x="26.7" y="50.5">ENC Z</text>
<text x="26.7" y="54.3">COL END</text>
<text x="26.7" y="56.8">SWD</text>
<text x="26.7" y="59.3">SWC</text>
<text x="82.9" y="54.3">12V</text>
<text x="83.3" y="56.8">TX BOT</text>
<text x="86.5" y="59.3">LED</text>
<text x="87.6" y="54.3">OK</text>
<text x="26.7" y="84.7">TX TOP</text>
<text x="74.1" y="84.7">RX TOP</text>
<text x="161.6" y="89.8">ENC A</text>
<text x="161.4" y="105.1">ENC B</text>
<text x="74.4" y="114">TX BOT</text>
<text x="26.7" y="116.5">COL END</text>
<text x="161.5" y="120.3">ENC Z</text>
<text x="161.1" y="145.7">IR</text>
<text x="164.2" y="145.7">LED</text>
<text x="43.5" y="160.9">12V</text>
<text x="48.2" y="160.9">OK</text>
<text x="71.1" y="174.9">LED</text>
<text x="55.9" y="195.2">RX TOP</text>
<text x="55.9" y="197.8">TX BOT</text>
<text x="55.9" y="202.9">PWM B</text>
<text x="55.9" y="200.3">TX TOP</text>
<text x="156.2" y="201.6">TX TOP</text>
<text x="181" y="201.6">TX BOT</text>
<text x="24.1" y="205.4">LED</text>
<text x="24.1" y="207.9">RX DBG</text>
<text x="55.9" y="207.9">12V</text>
<text x="55.9" y="205.4">PWM A</text>
<text x="60.6" y="207.9">OK</text>
<text x="24.1" y="215.6">SWC</text>
<text x="24.1" y="210.5">TX DBG</text>
<text x="24.1" y="213">~{RST}</text>
<text x="55.9" y="213">ENC A</text>
<text x="55.9" y="210.5">COL END</text>
<text x="55.9" y="215.6">ENC B</text>
<text x="156.2" y="215.6">RX TOP</text>
<text x="179.4" y="215.6">COL END</text>
<text x="24.1" y="218.1">SWD</text>
<text x="55.9" y="218.1">ENC Z</text>
<text x="55.9" y="220.6">IR</text>
<text x="58.9" y="220.6">LED</text>
</g>
<g font-size="1.8" fill="#0000c2">
<text x="37.3" y="35.9">TIM1_CH4</text>
<text x="37.3" y="33.4">TIM1_CH3</text>
<text x="35.8" y="41">USART1_RX</text>
<text x="36.1" y="38.5">USART1_TX</text>
<text x="67.3" y="40.4">16 USART2_RX</text>
<text x="37.3" y="46.1">TIM3_CH2</text>
<text x="37.3" y="43.5">TIM3_CH3</text>
<text x="70.4" y="43.5">USART2_TX</text>
<text x="37.3" y="48.6">TIM3_CH1</text>
<text x="70.4" y="57.5">USART1_TX</text>
</g>
<g font-size="1.8" fill="#a90000">
<text x="46.9" y="32.8">19</text>
<text x="46.9" y="35.3">20</text>
<text x="67.9" y="35.3">7</text>
<text x="67.9" y="32.8">9</text>
<text x="136.5" y="32.8">2</text>
<text x="136.5" y="35.3">3</text>
<text x="153" y="32.8">6</text>
<text x="153" y="35.3">7</text>
<text x="47.6" y="37.8">1</text>
<text x="47.6" y="40.4">2</text>
<text x="136.5" y="39.1">5</text>
<text x="136.5" y="41.7">8</text>
<text x="153" y="39.1">1</text>
<text x="153" y="41.7">4</text>
<text x="177.2" y="41.3" transform="rotate(-90 177.2 41.3)">1</text>
<text x="47.6" y="42.9">3</text>
<text x="47.6" y="45.5">4</text>
<text x="67.3" y="42.9">17</text>
<text x="67.3" y="46.7">18</text>
<text x="47.6" y="48">5</text>
<text x="47.6" y="50.5">6</text>
<text x="67.3" y="49.3">15</text>
<text x="177.2" y="51.5" transform="rotate(-90 177.2 51.5)">2</text>
<text x="46.9" y="56.9">10</text>
<text x="46.9" y="59.4">11</text>
<text x="47.6" y="54.4">8</text>
<text x="67.3" y="54.4">12</text>
<text x="67.3" y="56.9">13</text>
<text x="67.3" y="59.4">14</text>
<text x="52" y="84.8">1</text>
<text x="52" y="87.4">3</text>
<text x="52" y="89.9">5</text>
<text x="60.9" y="84.8">2</text>
<text x="60.9" y="87.4">4</text>
<text x="60.9" y="89.9">6</text>
<text x="133.9" y="89.9">1</text>
<text x="146.6" y="89.9">3</text>
<text x="52" y="92.5">7</text>
<text x="52" y="95">9</text>
<text x="60.3" y="95">10</text>
<text x="60.9" y="92.5">8</text>
<text x="133.9" y="95">2</text>
<text x="146.6" y="95">4</text>
<text x="51.4" y="97.5">11</text>
<text x="51.4" y="100.1">13</text>
<text x="60.3" y="97.5">12</text>
<text x="60.3" y="100.1">14</text>
<text x="133.9" y="105.2">1</text>
<text x="146.6" y="105.2">3</text>
<text x="133.9" y="110.2">2</text>
<text x="146.6" y="110.2">4</text>
<text x="52" y="114">1</text>
<text x="52" y="116.6">3</text>
<text x="52" y="119.1">5</text>
<text x="60.9" y="114">2</text>
<text x="60.9" y="116.6">4</text>
<text x="60.9" y="119.1">6</text>
<text x="52" y="121.7">7</text>
<text x="52" y="124.2">9</text>
<text x="60.3" y="124.2">10</text>
<text x="60.9" y="121.7">8</text>
<text x="133.9" y="120.4">1</text>
<text x="133.9" y="125.5">2</text>
<text x="146.6" y="120.4">3</text>
<text x="146.6" y="125.5">4</text>
<text x="51.4" y="126.7">11</text>
<text x="51.4" y="129.3">13</text>
<text x="60.3" y="126.7">12</text>
<text x="60.3" y="129.3">14</text>
<text x="136.5" y="145.8">1</text>
<text x="130.6" y="150.6" transform="rotate(-90 130.6 150.6)">2</text>
<text x="111.5" y="205.2" transform="rotate(-90 111.5 205.2)">1</text>
<text x="116.6" y="205.2" transform="rotate(-90 116.6 205.2)">2</text>
<text x="130.6" y="205.2" transform="rotate(-90 130.6 205.2)">1</text>
<text x="135.6" y="205.2" transform="rotate(-90 135.6 205.2)">2</text>
<text x="168.7" y="205.2" transform="rotate(-90 168.7 205.2)">6</text>
<text x="171.2" y="205.2" transform="rotate(-90 171.2 205.2)">5</text>
<text x="173.7" y="205.2" transform="rotate(-90 173.7 205.2)">4</text>
<text x="114" y="212.8" transform="rotate(-90 114 212.8)">3</text>
<text x="133.1" y="212.8" transform="rotate(-90 133.1 212.8)">3</text>
<text x="168.7" y="212.8" transform="rotate(-90 168.7 212.8)">1</text>
<text x="171.2" y="212.8" transform="rotate(-90 171.2 212.8)">2</text>
<text x="173.7" y="212.8" transform="rotate(-90 173.7 212.8)">3</text>
<text x="140.3" y="233.4">3</text>
<text x="153" y="233.4">2</text>
<text x="147.1" y="240.7" transform="rotate(-90 147.1 240.7)">1</text>
</g>
<g font-size="1.8" fill="#939391">
<text x="55.6" y="189.8">J4</text>
<text x="55.6" y="192.4">12p</text>
<text x="60.4" y="192.4">redfit</text>
<text x="66.6" y="192.4">skedd</text>
<text x="23.9" y="199.7">J3</text>
<text x="23.9" y="202.3">8p</text>
<text x="27.4" y="202.3">redfit</text>
<text x="33.7" y="202.3">skedd</text>
</g>
<g font-size="1.8" fill="#a5a4a2">
<text x="76.1" y="195.3">1</text>
<text x="76.1" y="197.9">2</text>
<text x="76.1" y="200.4">3</text>
<text x="76.1" y="202.9">4</text>
<text x="44.4" y="205.5">1</text>
<text x="44.4" y="208">2</text>
<text x="76.1" y="205.5">5</text>
<text x="76.1" y="208">6</text>
<text x="44.4" y="210.6">3</text>
<text x="44.4" y="213.1">4</text>
<text x="44.4" y="215.6">5</text>
<text x="76.1" y="210.6">7</text>
<text x="76.1" y="213.1">8</text>
<text x="76.1" y="215.6">9</text>
<text x="44.4" y="218.2">6</text>
<text x="44.4" y="220.7">7</text>
<text x="75.5" y="218.2">10</text>
<text x="75.5" y="220.7">11</text>
<text x="44.4" y="223.3">8</text>
<text x="75.5" y="223.3">12</text>
</g>
</svg>
